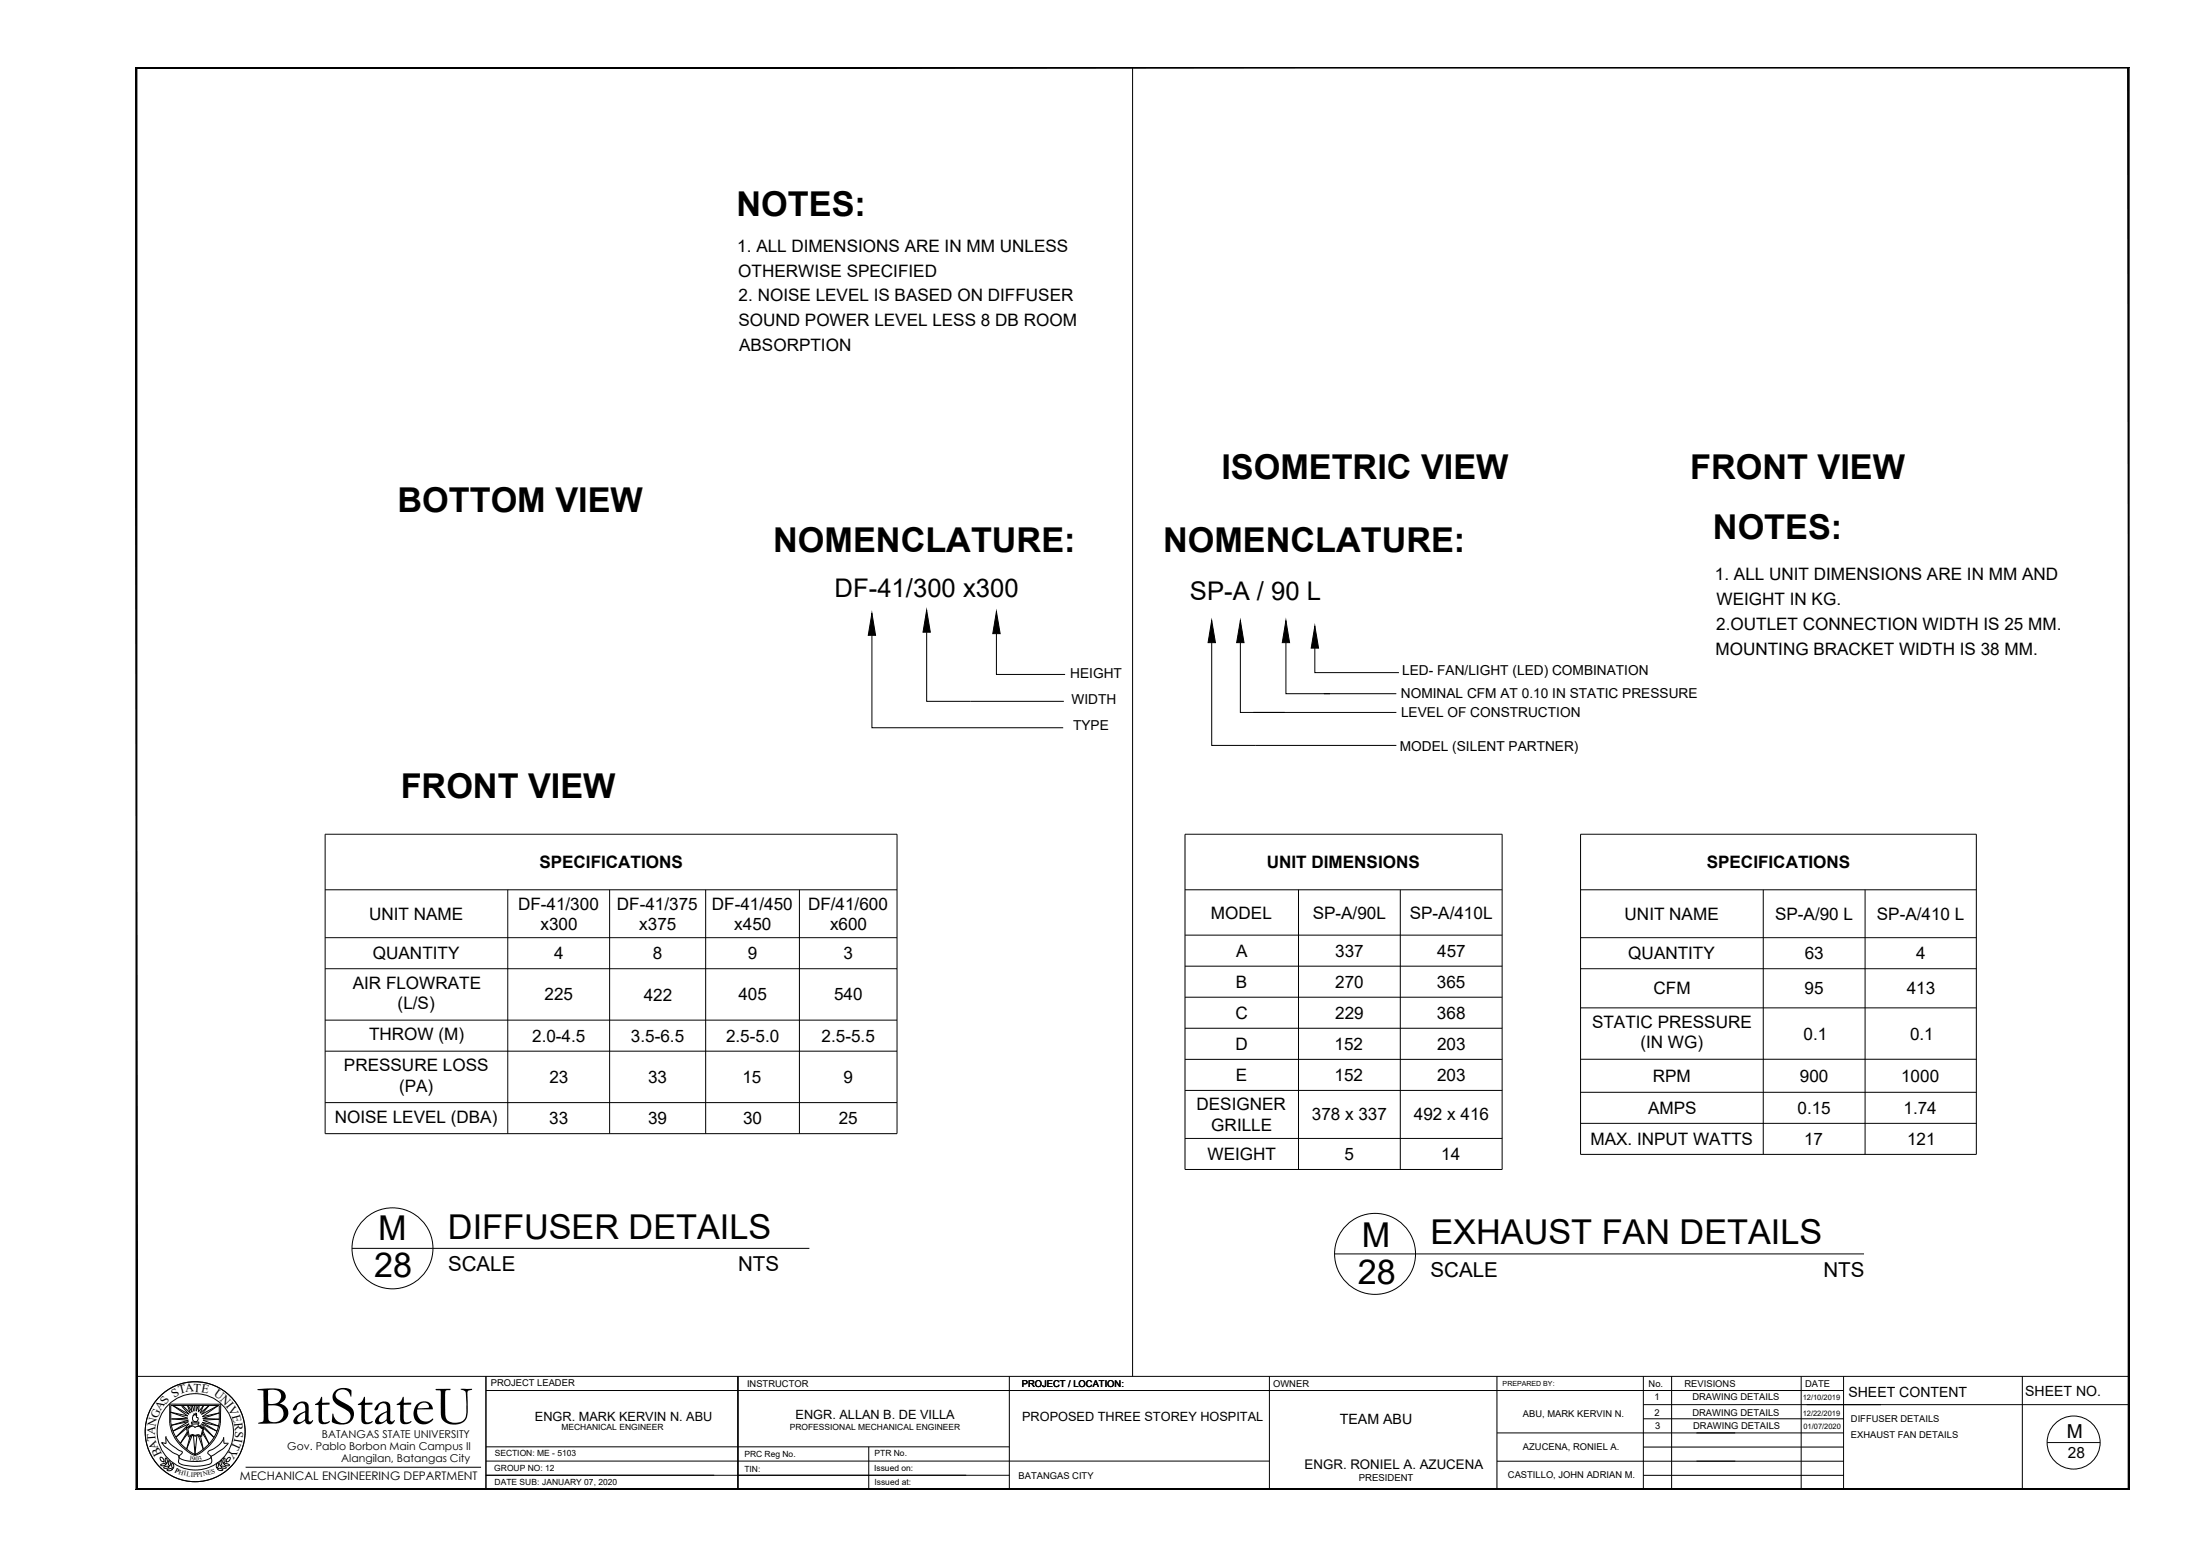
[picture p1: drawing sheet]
<svg xmlns="http://www.w3.org/2000/svg" width="420mm" height="297mm" viewBox="0 0 420 297" stroke-linecap="round" stroke-linejoin="round" font-family="sans-serif">
<!-- layer: 0 -->
<g fill="none" stroke="#000" stroke-width=".19">
<path d="M216.3 12.8v249.9M166.5 121.3v17.6h36.6M177 120.7v13.2h26.2M190.3 121v7.8h13.1M231.4 122.7v19.6h35.3M236.9 122.7v13.3h8.4M239.4 136h27.3M245.6 122.7v9.7h8.4M251.1 123.7v4.7h16.1M252.8 132.4h13.9M62.1 159.3h109.2v57.1h-109.2zM226.3 159.3h60.6v64h-60.6z"/>
<path d="M301.9 159.3h75.5v61.1h-75.5zM62.1 169.9h109.2M62.1 179h109.2M97 169.9v46.5M116.4 169.9v46.5M134.8 169.9v46.5M152.7 169.9v46.5M226.3 169.9h60.6M226.3 178.5h60.6M248 169.9v53.4M267.4 169.9v53.4M301.9 169.9h75.5"/>
<path d="M301.9 179h75.5M336.8 169.9v50.5M356.2 169.9v50.5M62.1 184.9h109.2M62.1 194.7h109.2M226.3 184.4h60.6M226.3 190.4h60.6M226.3 196.3h60.6M301.9 184.9h75.5M301.9 192.4h75.5M62.1 200.7h109.2M62.1 210.5h109.2"/>
<path d="M226.3 202.2h60.6M226.3 208.2h60.6M226.3 217.3h60.6M301.9 202.2h75.5M301.9 208.5h75.5M301.9 214.4h75.5M67.2 238.3h87.4M254.9 239.4h101.1"/>
<circle cx="75" cy="238.3" r="7.7"/>
<circle cx="262.6" cy="239.4" r="7.7"/>
</g>
<path d="M166.5 117.1l.7 4.2h-1.4zM177 116.5l.7 4.2h-1.4zM190.3 116.8l.7 4.2h-1.4zM231.4 118.5l.7 4.2h-1.4zM236.9 118.5l.7 4.2h-1.4zM245.6 118.5l.7 4.2h-1.4zM251.1 119.5l.7 4.2h-1.4z" fill="#000" stroke="#000" stroke-width=".19"/>
<!-- layer: template -->
<path d="M26 284.3h380.6l-.2-.1zM26 284.3l.2-.1h380.2zM26 12.8v271.5l.2-.1zM26 12.8l.2 .2v271.2zM26 12.8l.2 .2 380.4-.2zM26.2 13l380.4-.2-.2 .2zM406.6 12.8l-.2 .2 .2 271.3zM406.4 13l.2 271.3-.2-.1z" fill="#000" stroke="#000" stroke-width=".19"/>
<g fill="none" stroke="#000" stroke-width=".19">
<path d="M26 262.7h380.6M31.2 279l.1 .1a.61 .61 0 0 0-.7-.8v.1a.7 .7 0 0 0 .7 .7M31.7 274.4v1.2l-.8-.2M31.7 279.5a.58 .58 0 0 1-1 .1l.1-.1a.7 .7 0 0 1 .9 .1M31.7 274.3v.1l.3 .5a6.5 6.5 0 0 0 2.4 2.1 .37 .37 0 0 1 .4 .2 .37 .37 0 0 1-.3 .5l-.2 .1a.41 .41 0 0 0-.1 .5 .41 .41 0 0 0 .5 .3 6.6 6.6 0 0 0 5.6-.4v-.2l-.3-.3a.48 .48 0 0 1-.3-.6 .48 .48 0 0 1 .6-.3 3.7 3.7 0 0 0 2.4-2.4l.1 1.1h.8a7.7 7.7 0 0 1-2.8 2.3l-.4 .2-.1 .2a.85 .85 0 0 1-.5 1.4 8.7 8.7 0 0 1-5.5-.2l-.2-.4 .1-.5a.78 .78 0 0 0-.8-1l-1.8-1.3-.7-.8h.2M31.8 274.3h-.1M31.9 279.4h-.1a.84 .84 0 0 1-.2-1 .49 .49 0 0 1 .4 .7l-.2 .3M32.4 268.1h9.8l-.1 3.6a8 8 0 0 1-4.9 6.1 8.1 8.1 0 0 1-4.8-6.1zM32.5 279.9h-.1a.82 .82 0 0 1-.2-1 .62 .62 0 0 1 .2 1M35.8 273.4l-1.3 2.1 1.3-1.8M35.8 268.3l.6 1.5-1.5-1.5-.2 .2 1.4 1.5-3.1-1.7 2.9 2-3.4-.7 3.4 1.1-3.2 .2 3.3 .2-3.3 1 3.3-.7-3 1.8 3.1-1.4-2.5 2.6 2.7-2.3M35.9 272.7l.3-.2a.72 .72 0 0 1 1.1 0 .85 .85 0 0 1 1.3 .2h.1l-.3 1.4-.4-.2-.8 .1-.4-.2-.5 .3h-.2z"/>
<path d="M35.9 268.3l.8 1.3-.2-1.2 .2-.1 .4 1.1v-1.1M36.6 271.4v.1a.32 .32 0 0 0 .1 .4 .32 .32 0 0 0 .4 0l.6-.1a.19 .19 0 0 0 .3-.1 .19 .19 0 0 0-.1-.2h-1.3M36.7 272.1v.1l-1.1 .3 .4 1.7a.37 .37 0 0 0 .6-.1l.7 .1a.75 .75 0 0 1 1 0h.2l.4-1.6-.4-.1-.4-.3-.3-.1M36.7 271.8v.4M36.7 274l-1.1 2.6 .7-2.3M37.1 277.7a8.1 8.1 0 0 0 4.8-6.1v-3.3h-9.3v3.3a8 8 0 0 0 4.8 6.1M37.1 269.9l.3 .2v-.3l.2 .4a.31 .31 0 0 0-.1 .3 .31 .31 0 0 0 .3 .2l-.2 .6-.4 .1a.77 .77 0 0 1-.2-1.3zM37.1 276.2h.3M37.1 276.3h.3M37.2 276.6h.1M37.4 276.5h-.2M37.5 268.3v1.1l.4-1.1"/>
<path d="M37.6 274.1l-.4 3.5-.2-3.5M37.8 271.8v.4M37.9 274.1l.9 2.6-.5-2.5M38 268.3l-.1 1.3 1-1.3-.7 1.5 1.7-1.5-1.4 1.7 3.2-1.7-3.1 2.1 3.3-.7-3.2 1.1 3.2 .1-3.1 .2 2.9 1.1-3.1-.7 2.8 1.7-2.9-1.4 2.4 2.6-2.7-2.4M38.8 273.3l1.1 2.3-1.2-2M41.5 279.3l.1-.1a.47 .47 0 0 1 .1 .7l-.3 .4-.1-.5zM42 279.8h.1a.7 .7 0 0 0 .1-1l-.2 .6 .1 .4M42.2 280l.5 .3a.34 .34 0 0 0 .5-.2h-.1a.7 .7 0 0 0-.9-.1M42.6 279.4l.1-.1a.7 .7 0 0 0 .1-1l-.2 .6 .1 .5M42.8 279.5l.5 .3a.34 .34 0 0 0 .5-.1v-.1a.74 .74 0 0 0-1 0M43.3 279l-.1 .1a.62 .62 0 0 1 .8-.8v.1a.75 .75 0 0 1-.8 .7M92.8 278.9h149.6"/>
<path d="M92.8 262.7v21.6M92.8 265.4h259.3M92.8 276.2h100M140.9 262.7v21.6M165.9 276.2v8.1M192.8 262.7v21.6M242.4 262.7v21.6M285.9 278.9h66.2M285.9 273.5h66.2M285.9 262.7v21.6M313.8 270.8h38.3M313.8 268.1h92.8"/>
<path d="M313.8 262.7v21.6M313.8 276.2h38.3M319.2 262.7v21.6M344 262.7v21.6M352.1 262.7v21.6M386.2 262.7v21.6M391 275.4h10.1M32.3 280l-.5 .3a.31 .31 0 0 1-.3 .1 .31 .31 0 0 1-.2-.3v-.1a.72 .72 0 0 1 1 .1M32.9 280.5a.57 .57 0 0 1-.5 .3 .57 .57 0 0 1-.5-.3h.1a.69 .69 0 0 1 .9 0M33.1 280.3h-.1a.7 .7 0 0 1 0-1l.2 .5-.1 .5M41.5 280.4a.57 .57 0 0 0 .5 .4 .57 .57 0 0 0 .5-.3 .74 .74 0 0 0-1 0M46.9 280.1h45"/>
<path d="M92.8 281.6h100M313.8 281.6h38.3"/>
<circle cx="37.3" cy="273.3" r="9.5"/>
<circle cx="37.3" cy="273.3" r="7.3"/>
<circle cx="396" cy="275.4" r="5.1"/>
</g>
<text font-size="10.6" x="49" y="271.8">BatStateU</text>
<g font-size="6.5">
<text x="140.7" y="41.2">NOTES:</text>
<text x="233.3" y="91.4">ISOMETRIC VIEW</text>
<text x="322.8" y="91.4">FRONT VIEW</text>
<text x="75.9" y="97.7">BOTTOM VIEW</text>
<text x="147.7" y="105.3">NOMENCLATURE:</text>
<text x="222.1" y="105.3">NOMENCLATURE:</text>
<text x="327.1" y="103">NOTES:</text>
<text x="76.5" y="152.4">FRONT VIEW</text>
<text x="72.2" y="236.8">M</text>
<text x="85.6" y="236.5">DIFFUSER DETAILS</text>
<text x="260.1" y="238.1">M</text>
<text x="273.2" y="237.6">EXHAUST FAN DETAILS</text>
<text x="71.5" y="243.8">28</text>
<text x="259.3" y="245.1">28</text>
</g>
<g font-size="4.9">
<text x="159.4" y="114">DF-41/300 x300</text>
<text x="227.3" y="114.6">SP-A / 90 L</text>
</g>
<g font-size="3.9">
<text x="85.6" y="242.7">SCALE</text>
<text x="141" y="242.7">NTS</text>
<text x="273.2" y="243.8">SCALE</text>
<text x="348.2" y="243.8">NTS</text>
</g>
<text font-size="3.7" x="394.7" y="274.6">M</text>
<g font-size="3.3">
<text x="140.8" y="48.1">1. ALL DIMENSIONS ARE IN MM UNLESS</text>
<text x="141" y="52.8">OTHERWISE SPECIFIED</text>
<text x="141.1" y="57.5">2. NOISE LEVEL IS BASED ON DIFFUSER</text>
<text x="141" y="62.2">SOUND POWER LEVEL LESS 8 DB ROOM</text>
<text x="141.2" y="67">ABSORPTION</text>
<text x="327.5" y="110.8">1. ALL UNIT DIMENSIONS ARE IN MM AND</text>
<text x="327.8" y="115.5">WEIGHT IN KG.</text>
<text x="327.6" y="125">MOUNTING BRACKET WIDTH IS 38 MM.</text>
<text x="327.8" y="120.3">2.OUTLET CONNECTION WIDTH IS 25 MM.</text>
<text x="103" y="165.7">SPECIFICATIONS</text>
<text x="241.9" y="165.7">UNIT DIMENSIONS</text>
<text x="326" y="165.7">SPECIFICATIONS</text>
<text x="98.9" y="173.6">DF-41/300</text>
<text x="117.8" y="173.6">DF-41/375</text>
<text x="136" y="173.6">DF-41/450</text>
<text x="154.3" y="173.6">DF/41/600</text>
<text x="70.5" y="175.6">UNIT NAME</text>
<text x="103.2" y="177.6">x300</text>
<text x="122.1" y="177.6">x375</text>
<text x="140.2" y="177.6">x450</text>
<text x="158.5" y="177.6">x600</text>
<text x="231.3" y="175.4">MODEL</text>
<text x="250.7" y="175.4">SP-A/90L</text>
<text x="269.2" y="175.4">SP-A/410L</text>
<text x="310.3" y="175.6">UNIT NAME</text>
<text x="339" y="175.6">SP-A/90 L</text>
<text x="358.4" y="175.6">SP-A/410 L</text>
<text x="71.2" y="183.1">QUANTITY</text>
<text x="105.9" y="183.1">4</text>
<text x="124.7" y="183.1">8</text>
<text x="142.8" y="183.1">9</text>
<text x="161.1" y="183.1">3</text>
<text x="236.1" y="182.7">A</text>
<text x="255" y="182.6">337</text>
<text x="274.5" y="182.6">457</text>
<text x="311" y="183.1">QUANTITY</text>
<text x="344.7" y="183.1">63</text>
<text x="366" y="183.1">4</text>
<text x="67.4" y="188.7">AIR FLOWRATE</text>
<text x="104" y="191">225</text>
<text x="122.9" y="191">422</text>
<text x="141" y="191">405</text>
<text x="159.3" y="191">540</text>
<text x="236" y="188.6">B</text>
<text x="255" y="188.6">270</text>
<text x="274.4" y="188.6">365</text>
<text x="315.8" y="189.8">CFM</text>
<text x="344.7" y="189.8">95</text>
<text x="364.1" y="189.8">413</text>
<text x="75.9" y="192.7">(L/S)</text>
<text x="236" y="194.5">C</text>
<text x="255" y="194.5">229</text>
<text x="274.4" y="194.5">368</text>
<text x="304.1" y="196.2">STATIC PRESSURE</text>
<text x="70.5" y="198.6">THROW (M)</text>
<text x="101.6" y="198.9">2.0-4.5</text>
<text x="120.5" y="198.9">3.5-6.5</text>
<text x="138.7" y="198.9">2.5-5.0</text>
<text x="156.9" y="198.9">2.5-5.5</text>
<text x="235.9" y="200.4">D</text>
<text x="254.9" y="200.4">152</text>
<text x="274.5" y="200.4">203</text>
<text x="313.3" y="200.1">(IN WG)</text>
<text x="344.4" y="198.5">0.1</text>
<text x="364.8" y="198.5">0.1</text>
<text x="65.7" y="204.5">PRESSURE LOSS</text>
<text x="76.2" y="208.4">(PA)</text>
<text x="104.9" y="206.7">23</text>
<text x="123.8" y="206.7">33</text>
<text x="141.8" y="206.7">15</text>
<text x="161.1" y="206.7">9</text>
<text x="236" y="206.4">E</text>
<text x="254.9" y="206.4">152</text>
<text x="274.5" y="206.4">203</text>
<text x="315.7" y="206.5">RPM</text>
<text x="343.8" y="206.5">900</text>
<text x="363.1" y="206.5">1000</text>
<text x="63.9" y="214.3">NOISE LEVEL (DBA)</text>
<text x="104.9" y="214.6">33</text>
<text x="123.8" y="214.6">39</text>
<text x="141.9" y="214.6">30</text>
<text x="160.2" y="214.6">25</text>
<text x="228.5" y="211.9">DESIGNER</text>
<text x="231.3" y="215.9">GRILLE</text>
<text x="250.5" y="213.9">378 x 337</text>
<text x="270" y="213.9">492 x 416</text>
<text x="314.8" y="212.6">AMPS</text>
<text x="343.3" y="212.6">0.15</text>
<text x="363.5" y="212.7">1.74</text>
<text x="230.6" y="221.5">WEIGHT</text>
<text x="256.8" y="221.4">5</text>
<text x="275.2" y="221.5">14</text>
<text x="303.7" y="218.6">MAX. INPUT WATTS</text>
<text x="344.6" y="218.6">17</text>
<text x="364.2" y="218.6">121</text>
</g>
<text font-size="2.9" x="394.9" y="278.3">28</text>
<g font-size="2.7">
<text x="353" y="266.7">SHEET CONTENT</text>
<text x="386.8" y="266.4">SHEET NO.</text>
<text x="255.9" y="271.9">TEAM ABU</text>
</g>
<g font-size="2.6">
<text x="204.4" y="129.5">HEIGHT</text>
<text x="267.8" y="128.8">LED- FAN/LIGHT (LED) COMBINATION</text>
<text x="204.6" y="134.4">WIDTH</text>
<text x="267.5" y="133.2">NOMINAL CFM AT 0.10 IN STATIC PRESSURE</text>
<text x="267.6" y="137">LEVEL OF CONSTRUCTION</text>
<text x="204.9" y="139.4">TYPE</text>
<text x="267.3" y="143.3">MODEL (SILENT PARTNER)</text>
</g>
<text font-size="2.5" x="249.2" y="280.5">ENGR. RONIEL A. AZUCENA</text>
<g font-size="2.4">
<text x="102.2" y="271.2">ENGR. MARK KERVIN N. ABU</text>
<text x="151.9" y="270.9">ENGR. ALLAN B. DE VILLA</text>
<text x="195.2" y="271.3">PROPOSED THREE STOREY HOSPITAL</text>
</g>
<g font-size="2.3">
<text x="30.6" y="269.4" transform="rotate(-56 30.6 269.4)">A</text>
<text x="31.7" y="268.1" transform="rotate(-57 31.7 268.1)">S</text>
<text x="33.3" y="266.8" transform="rotate(-33 33.3 266.8)">S</text>
<text x="34.3" y="266.2" transform="rotate(-15 34.3 266.2)">T</text>
<text x="35.4" y="265.8" transform="rotate(-6 35.4 265.8)">A</text>
<text x="36.9" y="265.7" transform="rotate(3 36.9 265.7)">T</text>
<text x="38.4" y="265.8" transform="rotate(11 38.4 265.8)">E</text>
<text x="40.7" y="266.4" transform="rotate(36 40.7 266.4)">U</text>
<text x="41.9" y="267.3" transform="rotate(46 41.9 267.3)">N</text>
<text x="43.1" y="268.4" transform="rotate(52 43.1 268.4)">I</text>
<text x="43.5" y="268.9" transform="rotate(62 43.5 268.9)">V</text>
<text x="29.6" y="274" transform="rotate(-85 29.6 274)">A</text>
<text x="29.7" y="272.3" transform="rotate(-78 29.7 272.3)">N</text>
<text x="29.8" y="275.1" transform="rotate(-94 29.8 275.1)">T</text>
<text x="30.1" y="270.9" transform="rotate(-66 30.1 270.9)">G</text>
<text x="44.3" y="270.3" transform="rotate(75 44.3 270.3)">E</text>
<text x="44.7" y="275.2" transform="rotate(114 44.7 275.2)">T</text>
<text x="44.7" y="271.7" transform="rotate(84 44.7 271.7)">R</text>
<text x="44.8" y="274.5" transform="rotate(100 44.8 274.5)">I</text>
<text x="44.9" y="273.2" transform="rotate(94 44.9 273.2)">S</text>
<text x="30.3" y="276.5" transform="rotate(-110 30.3 276.5)">A</text>
<text x="31" y="277.7" transform="rotate(-115 31 277.7)">B</text>
<text x="44.1" y="276.5" transform="rotate(122 44.1 276.5)">Y</text>
<text x="45.8" y="282.6">MECHANICAL ENGINEERING DEPARTMENT</text>
</g>
<g font-size="2.1">
<text x="61.5" y="274.5">BATANGAS STATE UNIVERSITY</text>
<text x="54.9" y="276.8">Gov. Pablo Borbon Main Campus II</text>
<text x="65.2" y="279.1">Alangilan, Batangas City</text>
</g>
<g font-size="1.8">
<text x="93.7" y="264.6">PROJECT LEADER</text>
<text x="142.7" y="264.7">INSTRUCTOR</text>
<text x="195.1" y="264.7">PROJECT / LOCATION:</text>
<text x="243.2" y="264.7">OWNER</text>
<text x="314.9" y="264.7">No.</text>
<text x="316" y="267.3">1</text>
<text x="321.7" y="264.7">REVISIONS</text>
<text x="323.2" y="267.4">DRAWING DETAILS</text>
<text x="344.7" y="264.7">DATE</text>
<text x="290.9" y="270.5">ABU, MARK KERVIN N.</text>
<text x="316" y="270.3">2</text>
<text x="316.1" y="272.7">3</text>
<text x="323.2" y="270.3">DRAWING DETAILS</text>
<text x="323.4" y="272.7">DRAWING DETAILS</text>
<text x="353.5" y="271.4">DIFFUSER DETAILS</text>
<text x="353.5" y="274.6">EXHAUST FAN DETAILS</text>
<text x="290.9" y="276.8">AZUCENA, RONIEL A.</text>
<text x="194.5" y="282.4">BATANGAS CITY</text>
<text x="259.5" y="282.8">PRESIDENT</text>
<text x="288" y="282.1">CASTILLO, JOHN ADRIAN M.</text>
</g>
<g font-size="1.6">
<text x="107.2" y="273">MECHANICAL ENGINEER</text>
<text x="150.8" y="273">PROFESSIONAL MECHANICAL ENGINEER</text>
<text x="94.4" y="280.8">GROUP NO: 12</text>
<text x="94.5" y="278">SECTION: ME - 5103</text>
<text x="142.2" y="278.1">PRC Reg No.</text>
<text x="142.2" y="280.9">TIN:</text>
<text x="166.9" y="280.8">Issued on:</text>
<text x="167" y="278">PTR No.</text>
<text x="94.5" y="283.6">DATE SUB: JANUARY 07, 2020</text>
<text x="167" y="283.6">Issued at:</text>
</g>
<g font-size="1.4">
<text x="344.3" y="267.3">12/10/2019</text>
<text x="344.3" y="270.3">12/22/2019</text>
<text x="344.4" y="272.7">01/07/2020</text>
</g>
<g font-size="1.3">
<text x="287" y="264.6">PREPARED BY:</text>
<text x="33.3" y="280.9" transform="rotate(28 33.3 280.9)">P</text>
<text x="34" y="281.3" transform="rotate(18 34 281.3)">H</text>
<text x="35" y="281.6" transform="rotate(10 35 281.6)">I</text>
<text x="35.6" y="281.7" transform="rotate(9 35.6 281.7)">L</text>
<text x="36.1" y="278.7" transform="rotate(9 36.1 278.7)">1</text>
<text x="36.4" y="281.9" transform="rotate(1 36.4 281.9)">I</text>
<text x="36.7" y="278.8">90</text>
<text x="36.9" y="281.9">P</text>
<text x="37.6" y="281.9" transform="rotate(-8 37.6 281.9)">PI</text>
<text x="38" y="278.8" transform="rotate(-15 38 278.8)">3</text>
<text x="38.8" y="281.8" transform="rotate(-13 38.8 281.8)">N</text>
<text x="39.8" y="281.6" transform="rotate(-14 39.8 281.6)">ES</text>
</g>
</svg>
